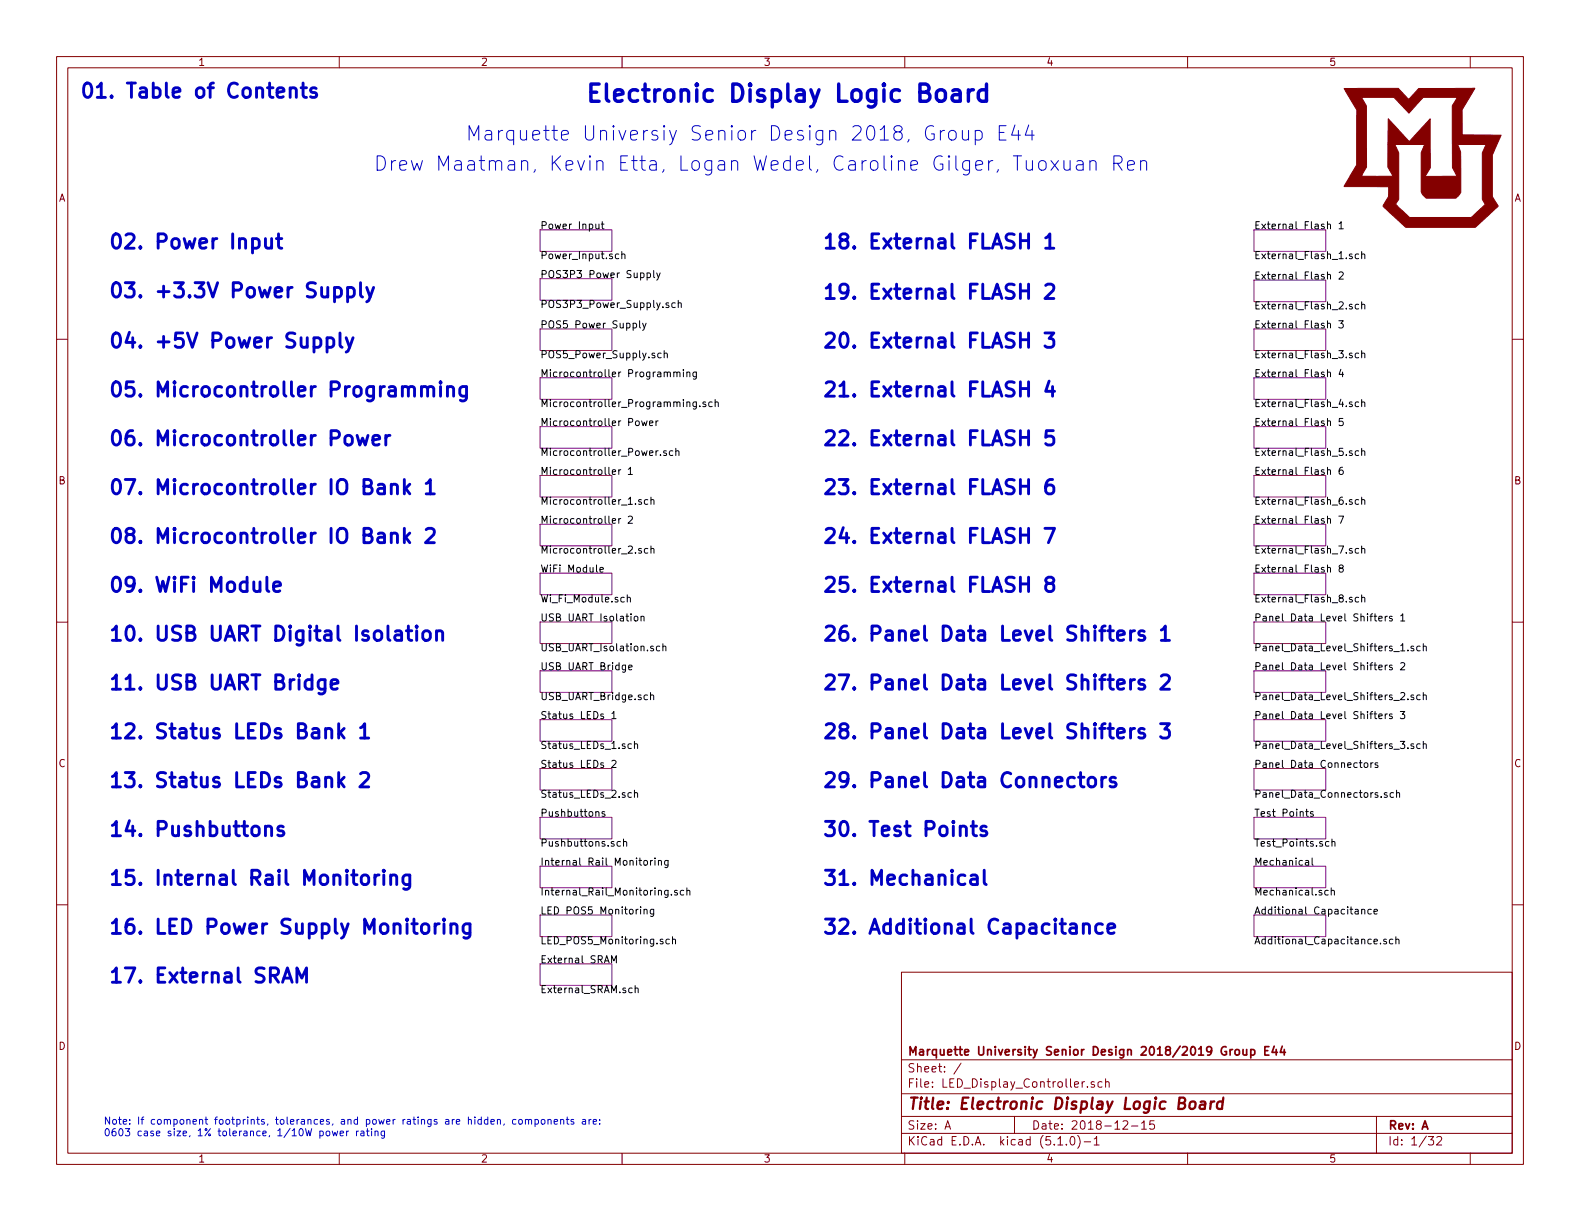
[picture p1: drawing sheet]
<svg xmlns="http://www.w3.org/2000/svg" width="279mm" height="216mm" viewBox="0 0 279 216" stroke-linecap="round" stroke-linejoin="round" font-family="sans-serif">
<g fill="none" stroke="#840000" stroke-width=".18">
<path d="M10 10h259.4v195.9h-259.4zM12 12h255.4v191.9h-255.4zM60 10v2M110 10v2M160 10v2M210 10v2M260 10v2M10 60h2M267.4 60h2M10 110h2M267.4 110h2M10 160h2"/>
<path d="M267.4 160h2M159.4 171.9h108v32h-108zM159.4 197.4h108M159.4 193.4h108M159.4 187.4h108M167.1 199.7l.5-1.5 .5 1.5M167.2 199.2h.8M170 188l-1.3 1.9M179.4 197.4v3M191.8 191.3l-.4 .2M192.3 192.1v.2M193.5 191.3h-.4l-.2 .2 .1 .2 .5 .1v.4h-.6"/>
<path d="M194.9 191.3h-.5l-.2 .2v.6l.2 .2 .5-.1M195.5 191.4l.2-.1h.4v1M195.5 190.8v1.5M198.6 198.3l.2-.1h.4l.2 .4-.9 1.1h.9M200.1 199.1h1.1M201.9 198.6l.4-.4v1.5M201.9 199.7h.8M204.1 198.2h-.7l-.1 .7 .2-.1h.5l.2 .2-.1 .5-.2 .2-.6-.2M243.4 197.4v6.5M60 203.9v2M110 203.9v2M159.4 200.4h108"/>
<path d="M160 203.9v2M187.1 202.5h.8M188.6 202.3v.2M189.4 201.1l.3-.1a.94 .94 0 0 1 0 1.5 .82 .82 0 0 1-.3-1.4zM190.6 200.8a1.71 1.71 0 0 1 0 2.2M191.7 201.9h1.2M193.5 201.4l.4-.4v1.5M193.5 202.5h.9M210 203.9v2M252.6 201h.9l-.5 .5 .4 .2v.6l-.2 .2-.6-.2M254.1 201.1l.2-.1h.4l.2 .4-.9 1.1h.9M260 203.9v2"/>
</g>
<path d="M210.5 194.9a.53 .53 0 0 1 .5-.2 .53 .53 0 0 1 .4 .4v.6a.54 .54 0 0 1-.6 .4 .54 .54 0 0 1-.5-.4zM212.3 194.8h.8l-.1 1.3M213.1 195.2l-.7 .1a.4 .4 0 0 0-.3 .4 .4 .4 0 0 0 .3 .4l.6-.1M214.1 194.8l-.1 1.3M214.7 194.8a.55 .55 0 0 0-.6 .3M216.2 194.8a.68 .68 0 0 0-1 .3v.8l.3 .2 .6-.1M216.3 194.1l-.2 2" fill="none" stroke="#840000" stroke-width=".41"/>
<path d="M218 185.6l-.5 .3M218.5 185.7l.2-.1 .4 .1v.7l-.2 .2-.4-.2zM219.8 185.6v.8a.37 .37 0 0 0 .6 0M220.4 185.6v1M221.2 185.6h.4l.3 .3-.1 .5-.2 .2-.4-.1M221.2 185.6v1.5M223.7 185.8h.5M224.4 185.1h-.7v1.5h.7M225.3 185l-.4 1.1h1M225.7 185.6v1M226.7 185l-.3 1.1h.9M227.1 185.6v1" fill="none" stroke="#840000" stroke-width=".3"/>
<g fill="none" stroke="#840084" stroke-width=".18">
<path d="M95.5 40.6h12.7v3.9h-12.7zM95.5 49.3h12.7v3.8h-12.7zM95.5 58.2h12.7v3.8h-12.7zM221.7 40.6h12.7v3.9h-12.7zM221.7 49.5h12.7v3.8h-12.7zM221.7 58.2h12.7v3.8h-12.7zM95.5 66.8h12.7v3.8h-12.7zM95.5 75.4h12.7v3.8h-12.7zM221.7 66.8h12.7v3.8h-12.7zM221.7 75.4h12.7v3.8h-12.7zM95.5 84.1h12.7v3.8h-12.7zM95.5 92.7h12.7v3.8h-12.7z"/>
<path d="M221.7 84.1h12.7v3.8h-12.7zM221.7 92.7h12.7v3.8h-12.7zM95.5 101.3h12.7v3.9h-12.7zM95.5 110h12.7v3.8h-12.7zM95.5 118.6h12.7v3.8h-12.7zM221.7 101.3h12.7v3.9h-12.7zM221.7 110h12.7v3.8h-12.7zM221.7 118.6h12.7v3.8h-12.7zM95.5 127.3h12.7v3.8h-12.7zM95.5 135.9h12.7v3.8h-12.7zM221.7 127.3h12.7v3.8h-12.7zM221.7 135.9h12.7v3.8h-12.7z"/>
<path d="M95.5 144.5h12.7v3.8h-12.7zM95.5 153.2h12.7v3.8h-12.7zM221.7 144.5h12.7v3.8h-12.7zM221.7 153.2h12.7v3.8h-12.7zM95.5 161.8h12.7v3.8h-12.7zM95.5 170.4h12.7v3.8h-12.7zM221.7 161.8h12.7v3.8h-12.7z"/>
</g>
<g fill="none" stroke="#000" stroke-width=".18">
<path d="M105.4 39.6v.8l.3 .1 .2-.2M105.9 39.6v.9M106.3 39.6h.5M106.5 39.2v1.1l.3 .2M234.7 39.8l.2-.2 .3 .1 .1 .8M236.8 39.5l.4-.3v1.3M109.4 45l-.4-.1-.2 .2 .1 .6h.5M110 45l.1-.1 .3 .1 .1 .7M110 44.5v1.2M112 57.2h.3l.3 .2-.2 .5h-.4M113.1 56.7v1.1l.2 .2M113.6 57.2l.3 .8"/>
<path d="M114.2 57.2l-.4 1.1-.2 .1M114.4 48.3h.4l.2 .2-.1 .5h-.5M114.4 48.3v1.2M115.6 47.8v1.1l.2 .2M116.1 48.3l.3 .8M116.7 48.3l-.4 1.1-.2 .1M119.4 53.6l-.4-.1-.2 .3 .1 .5h.5M119.9 53.7l.2-.2 .3 .1 .1 .8M119.9 53.1v1.3M234.7 48.6l.2-.1 .3 .1 .1 .8M234.7 57.3l.2-.1h.3l.1 .8M236.8 56.7h.7l-.4 .5 .4 .1v.5l-.2 .2-.5-.1"/>
<path d="M236.8 48.2l.5-.1 .2 .3-.7 1h.7M236.8 40.5h.7M240.3 45l-.4-.1-.3 .2 .2 .6h.5M240.3 53.8h-.4l-.3 .2 .2 .6h.5M240.8 45l.2-.1 .3 .1 .1 .7M240.8 53.9l.2-.1h.3l.1 .8M240.8 44.5v1.2M240.8 53.4v1.2M113.5 74.4l.2 .9 .2-.6 .3 .6 .2-.9M114.9 74.8l.6-.1-.1-.2-.4-.1-.1 .2v.6h.5M116 74.4v.9M116.4 74.4l-.4 .3"/>
<path d="M116.9 62.5l-.3-.1-.3 .3 .1 .5h.5M117.4 62.6l.3-.2 .2 .1 .1 .8M117.4 62v1.3M117.8 79.8l-.3-.1-.2 .2 .1 .2 .4 .1v.3h-.5M119 79.8l-.4-.1-.2 .2 .1 .6h.5M119.2 65.9l.1-.1h.3l.1 .8M119.2 65.8v.8M119.5 79.8l.2-.1 .3 .1 .1 .7M119.5 79.3v1.2M119.7 66l.2-.2h.3v.8M120.9 65.4v.1M120.9 65.8v.8"/>
<path d="M121.5 65.9l.1-.1h.3l.1 .8M121.5 65.8v.8M123.1 65.8v1.1l-.2 .2-.3-.1M123.1 65.8h-.3l-.3 .2 .2 .6h.4M123.1 71.1v1.1l-.2 .1h-.3M123.1 71.1h-.3l-.3 .2 .2 .6h.4M123.7 71.8v.1M124.8 71.1h-.3l-.2 .1 .1 .2 .4 .2v.3h-.5M125.9 71.1h-.3l-.3 .2 .2 .6h.4M126.5 71.2l.1-.1h.3l.1 .8M126.5 70.6v1.3M234.7 65.9l.2-.1h.3l.1 .8"/>
<path d="M234.7 74.5l.2-.1 .3 .1 .1 .8M237.1 65.3l-.3 .9h.8M237.4 65.8v.8M237.5 74h-.6l-.1 .6 .5-.1 .2 .2v.3l-.2 .3-.5-.2M240.3 62.5l-.4-.1-.3 .3 .2 .5h.5M240.3 71.1h-.4l-.3 .2 .2 .6h.5M240.3 79.8l-.4-.1-.3 .2 .2 .6h.5M240.8 62.6l.2-.2 .3 .1 .1 .8M240.8 71.2l.2-.1h.3l.1 .8M240.8 79.8l.2-.1 .3 .1 .1 .7M240.8 62v1.3M240.8 70.6v1.3"/>
<path d="M240.8 79.3v1.2M108.3 83.5l.6-.1-.1-.3h-.3l-.2 .1v.6h.5M109.4 83.1v.8M109.4 91.7v.8M109.8 83.1l-.4 .2M109.8 91.7l-.4 .2M111.1 83l.4-.4v1.3M111.1 91.4l.5-.1 .2 .1v.2v.2l-.8 .7h.8M111.1 83.9h.7M113.4 88.4l-.3-.1-.2 .2 .1 .2 .4 .1v.3h-.5M113.4 97h-.3l-.2 .2 .1 .1 .4 .2v.3h-.5M114.6 88.4l-.4-.1-.3 .3 .2 .5h.5"/>
<path d="M114.6 97h-.4l-.3 .2 .2 .6h.5M115.1 88.5l.2-.2 .3 .1v.8M115.1 97.1l.2-.1h.3v.8M115.1 87.9v1.3M115.1 96.5v1.3M116.8 80.4v.1M234.7 83.2l.2-.1h.3l.1 .8M234.7 91.8l.2-.1h.3l.1 .8M236.8 91.3h.8l-.5 1.2M237.4 82.6l-.4 .2-.2 .4 .1 .6 .2 .1 .3-.1 .1-.1-.1-.5-.3-.1-.3 .3M240.3 88.4l-.4-.1-.3 .3 .2 .5h.5M240.3 97h-.4l-.3 .2 .2 .6h.5"/>
<path d="M240.8 88.5l.2-.2 .3 .1 .1 .8M240.8 97.1l.2-.1h.3l.1 .8M240.8 87.9v1.3M240.8 96.5v1.3M106.1 100.7l.6-.1-.1-.2-.3-.1-.2 .2v.6h.5M110.6 117.6v1.1l-.2 .2-.3-.1M110.6 117.7l-.3-.1-.3 .2 .1 .6h.5M110.9 105.7l.2-.1 .3 .1 .1 .8M110.9 105.2v1.3M111.2 118l.6-.1-.1-.2-.3-.1-.2 .2v.6h.5M112.2 109.1l.2-.1 .4 .1v.5l-.1 .2h-.3l-.2-.1zM113.4 109.1l.1-.1h.3l.1 .8"/>
<path d="M113.4 109v.8M116.7 114.3l-.4-.1-.2 .3 .1 .5h.5M117.2 114.4l.2-.2 .3 .1 .1 .8M117.2 113.8v1.3M234.7 100.5l.2-.2 .3 .1 .1 .8M237.1 100.5l-.2-.2v-.3l.4-.1 .2 .3v.1l-.6 .2-.1 .2 .1 .3 .2 .2 .3-.1 .1-.2v-.2l-.2-.2M240.3 105.7l-.4-.1-.3 .2 .2 .6h.5M240.8 105.7l.2-.1 .3 .1 .1 .8M240.8 105.2v1.3M243 109h.5M243.2 108.5v1.1l.3 .2M243.8 109.4l.6-.1v-.3h-.4l-.2 .1 .1 .7h.5"/>
<path d="M243.8 118l.6-.1v-.2l-.4-.1-.2 .2 .1 .6h.5M245 109v.8M245 117.6v.8M245.3 109l-.3 .2M245.3 117.6l-.3 .2M246.2 109h-.3l-.2 .1v.2l.5 .1v.4h-.5M246.2 117.7l-.3-.1-.2 .2v.2l.5 .1v.3h-.5M247.7 108.9l.4-.4v1.3M247.7 117.3l.5-.1 .2 .3v.2l-.8 .7h.8M247.7 109.8h.7M249 115v.1M250 114.3l-.3-.1-.2 .2 .1 .2 .4 .1v.3h-.5"/>
<path d="M251.1 114.3l-.3-.1-.3 .3 .1 .5h.5M251.7 114.4l.2-.2 .3 .1v.8M251.7 113.8v1.3M108.2 126.2l.4-.4v1.3M108.2 134.6l.5-.2 .2 .4-.7 .9h.7M108.2 127.1h.7M111.7 131.6l-.4-.1-.3 .2 .2 .6h.5M112.2 131.6l.2-.1 .3 .1 .1 .8M112.2 131.1v1.3M112.2 139.7v1.3M115 123l.2-.1h.3l.1 .8M115 122.5v1.2"/>
<path d="M240.4 134.9h.5M240.6 134.4v1.1l.3 .2M241.3 135l.2-.1 .3 .1 .1 .5-.1 .2h-.3l-.2-.1zM242.4 134.9v.8M242.8 134.9l-.4 .2M243.6 134.9h-.3l-.1 .2v.1l.4 .2v.3h-.4M243.8 126.6l.6-.1v-.2l-.4-.1-.2 .2 .1 .6h.5M245 126.2v.9M245.3 126.2l-.3 .3M246.2 126.3l-.3-.1-.2 .2v.2l.5 .1v.3h-.5M247 139.7v1.3M247.6 125.8h.8l-.4 .5 .4 .1v.5l-.2 .2-.6-.2"/>
<path d="M249 123.6v.1M249 132.2v.2M250 122.9h-.3l-.2 .2 .1 .1 .4 .2v.3h-.5M250 131.6l-.3-.1-.2 .2 .1 .2 .4 .1v.3h-.5M251.1 122.9h-.3l-.3 .2 .1 .6h.5M251.1 131.6l-.3-.1-.3 .2 .1 .6h.5M251.7 123l.2-.1h.3v.8M251.7 131.6l.2-.1 .3 .1v.8M251.7 122.5v1.2M251.7 131.1v1.3M105.4 143.6l.1-.1 .3 .1 .1 .7M106.9 143.6l-.3-.1-.1 .2v.2l.4 .1v.3h-.4"/>
<path d="M109.7 148.8h-.4l-.2 .2 .1 .6h.5M110.3 148.9l.1-.1h.3l.1 .8M110.3 148.4v1.2M111.7 140.2h-.4l-.3 .2 .2 .5h.5M112.2 140.3l.2-.1h.3l.1 .8M113.9 152.2l.3-.1 .3 .3-.1 .5-.3 .1-.2-.1zM115 152.1v.9M115.4 152.1l-.4 .3M115.8 151.7v.1M115.8 152.1v.9M116.4 152.3l.2-.2 .3 .1 .1 .8M116.4 152.1v.9"/>
<path d="M118.1 152.1v1.1l-.2 .2-.3-.1M118.1 152.2l-.3-.1-.3 .3 .2 .5h.4M118.7 158.1v.2M119.8 157.5l-.3-.1-.2 .2v.2l.5 .1v.3h-.5M120.9 157.5l-.4-.1-.2 .3 .1 .5h.5M121.5 157.6l.1-.2 .3 .1 .1 .8M121.5 157v1.3M230.9 152.2h.5v.8M230.9 143.5h.5M231.1 143.1v1.1l.3 .1M231.4 152.5h-.4l-.2 .2 .2 .3 .4-.1M232 151.7v1.1l.2 .2"/>
<path d="M232.2 143.6l-.3-.1-.2 .2 .1 .2 .4 .1v.3h-.5M234.9 157.5l-.4-.1-.2 .3 .1 .5h.5M235 148.8h-.4l-.2 .2 .1 .6h.5M235.4 157.6l.2-.2 .3 .1 .1 .8M235.4 157v1.3M235.5 148.9l.2-.1h.3l.1 .8M235.5 148.4v1.2M245.3 140.2h-.3l-.2 .1 .1 .2 .4 .1v.3h-.5M246.4 140.2h-.4l-.2 .2 .1 .5h.5M247 140.3l.1-.1h.3l.1 .8M108.2 170.3v-1.3l.4 .9 .4-.9v1.3M112.3 174.8l.2-.1 .3 .1 .1 .7"/>
<path d="M112.3 174.3v1.2M113.9 160.9l.2-.1h.3v.8M113.9 160.8v.8M115.6 160.8v1l-.3 .3-.3-.1M115.6 160.8h-.4l-.2 .2 .1 .6h.5M118.4 166.1h-.4l-.2 .2 .1 .6h.5M118.9 166.2l.2-.1h.3l.1 .8M118.9 165.6v1.3M240.8 160.9l.2-.1h.3l.1 .8M240.8 160.8v.8M242.5 160.8h-.4l-.2 .2 .1 .6h.5M243 161.2l.6-.1-.1-.3h-.3l-.2 .2v.6h.5"/>
<path d="M244.1 166.8v.1M245.2 166.1h-.3l-.2 .1v.2l.5 .1v.4h-.5M246.3 166.1h-.4l-.2 .2 .1 .6h.5M246.8 166.2l.2-.1h.3l.1 .8M246.8 165.6v1.3"/>
</g>
<g fill="none" stroke="#0000c2" stroke-width=".51">
<path d="M51.3 15.8a.63 .63 0 0 1 1.1 .1v1.3M51.3 15.5v1.7M53.2 15.5h1M53.6 14.7v2.1l.1 .3 .5 .1M55.9 15.6a.62 .62 0 0 0-1 .3l.1 .4 .9 .2 .1 .2-.1 .4-.2 .1-.8-.1M46.9 42.2v1.3l.2 .3a.66 .66 0 0 0 .9-.2M48 42.2v1.7M48.9 42.2h.9M49.3 41.4v2.1l.1 .3 .4 .1M57.8 59.8l.7-.1 .3 .1 .2 .4v.7l-.2 .4-.3 .1-.7-.1M57.8 59.7v2.6M59.2 51l.7-.2 .5 .5v.7l-.3 .4-.2 .1-.7-.1"/>
<path d="M60.1 58.9v2.1l.1 .3 .3 .1M61.2 59.7l.6 1.7M61.5 51l.7-.2 .2 .2 .3 .3v.7l-.3 .4-.2 .1-.7-.1M61.5 50.8v2.6M62.4 59.7l-.8 2.3-.4 .3M63.8 50v2.1l.3 .4M64.8 50.8l.7 1.7M66.1 50.8l-.9 2.3-.4 .3M180.4 42.5h1.5M181.9 41.4v2.5M184.8 58.9h1.6l-.9 .9a.68 .68 0 0 1 .9 .5v.6l-.3 .4-.2 .1h-.7l-.4-.2M184.9 42.1l.3-.1 .4-.6v2.5"/>
<path d="M184.9 50.5l.4-.3h.6a.59 .59 0 0 1 .5 .8l-.1 .3-1.5 1.5h1.6M184.9 43.9h1.5M63.1 77l.5 1.7 .5-1.2 .5 1.2 .5-1.7M65.9 77.8l1.2-.2-.1-.5-.7-.1-.4 .3v1l.2 .3 .2 .1 .7-.1M68.2 77v1.7M69 77a.69 .69 0 0 0-.8 .5M75.6 68.7l.1-.2a.6 .6 0 0 1 1 .2v1.4M77.9 67.5l-.1 .1 .1 .1 .1-.1-.1-.1v.2M77.9 68.4v1.7M79.1 68.6a.63 .63 0 0 1 1.1 .1v1.4M79.1 68.4v1.7M82.5 68.4v2a.68 .68 0 0 1-1.1 .4"/>
<path d="M82.5 68.5l-.7-.1-.4 .2-.1 .2v.8l.2 .3 .3 .2 .7-.2M185.5 67.4l-.6 1.8h1.6M186.1 68.4v1.7M186.3 76.1h-1.3l-.1 1.2 .4-.2h.6l.4 .2 .1 .3-.1 .8-.4 .3h-.6l-.4-.3M69.2 85.9a.63 .63 0 0 1 1.1 .1v1.3M69.2 94.5a.63 .63 0 0 1 1.1 .1v1.4M69.2 85.6v1.7M69.2 94.3v1.7M71.5 84.8v2.5M71.5 93.4v2.6M71.7 86.4l.8 .9M71.7 95l.8 1"/>
<path d="M72.5 85.6l-1 1M72.5 94.3l-1 .9M75.4 85.5l.2-.1 .5-.6v2.5M75.4 93.6l.3-.2h.6a.59 .59 0 0 1 .5 .7l-.1 .4-1.5 1.5h1.6M75.4 87.3h1.4M184.8 93.4h1.7l-1.1 2.6M186.1 84.8a1.02 1.02 0 0 0-1.2 1.1v.9l.5 .5h.5l.4-.2 .1-.3-.1-.8a.84 .84 0 0 0-1.3 0l-.1 .2M47.2 102.1v2.1l.1 .3 .2 .1M48.4 103.7l1.2-.2-.1-.5-.7-.1-.4 .4v.9l.1 .3 .3 .1 .7-.1M71.9 111.5h.9M72.2 110.7v2.2l.1 .2 .5 .1M73.7 110.7l-.1 .1 .1 .1 .1-.1-.1-.1v.2"/>
<path d="M73.7 111.5v1.7M74.9 111.8a.69 .69 0 0 1 .7-.3 .69 .69 0 0 1 .5 .5v.8a.7 .7 0 0 1-.7 .5 .7 .7 0 0 1-.6-.5v-.8zM77.2 111.8a.63 .63 0 0 1 1.1 .1v1.3M77.2 111.5v1.7M185.4 103.1l-.5-.4a.62 .62 0 0 1 .5-.6h.5a.55 .55 0 0 1 .5 .5 .55 .55 0 0 1-.5 .5l-.7 .2-.3 .3v.5l.5 .5 .7-.1a.83 .83 0 0 0 0-1.2l-.2-.2M197.6 112.4l1.2-.3-.1-.4-.7-.2-.4 .4v1l.1 .2 .3 .1 .7-.1M199.9 111.5v1.7M200.6 111.5a.64 .64 0 0 0-.7 .5M202.3 111.7l-.6-.2-.3 .4 .1 .4 .8 .2 .2 .3-.2 .3-.2 .1-.7-.1M205.4 111.4l.4-.4 .3-.3v2.5M205.4 119.6l.3-.3h.6a.64 .64 0 0 1 .5 .7l-.1 .4-1.5 1.5h1.6M205.4 113.2h1.4"/>
<path d="M57.5 120.2v2a.71 .71 0 0 1-1.1 .4M57.5 120.3l-.8-.1-.2 .1-.2 .4v.7l.2 .3 .2 .2 .8-.2M58.5 121l1.3-.2-.2-.5-.7-.1-.4 .3v1l.2 .2 .2 .2 .7-.2M59.9 128v2.5M59.9 136.6v2.5M60.1 129.5l.8 1M60.1 138.2l.8 .9M60.9 128.8l-1 1M60.9 137.4l-1 1M63.8 128.7l.2-.1 .5-.6v2.5M63.8 136.8l.3-.2h.6a.64 .64 0 0 1 .5 .7l-.1 .4-1.5 1.4h1.6M63.8 130.5h1.4"/>
<path d="M190.7 137.4h1M191.1 136.6v2.2l.1 .2 .5 .1M192.5 137.7a.69 .69 0 0 1 .7-.3 .69 .69 0 0 1 .6 .5v.8a.7 .7 0 0 1-.7 .5 .7 .7 0 0 1-.7-.5v-.8zM194.8 137.4v1.7M195.6 137.4a.64 .64 0 0 0-.8 .5M197.3 137.6l-.7-.2-.3 .4 .1 .4 .9 .2 .1 .3-.1 .3-.3 .1-.7-.1M197.6 121l1.2-.2-.1-.5-.7-.1-.4 .3v1l.1 .2 .3 .2 .7-.2M197.6 129.6l1.2-.2-.1-.5-.7-.1-.4 .4v.9l.1 .3 .3 .1 .7-.1M199.9 120.2v1.7M199.9 128.8v1.7M200.6 120.2a.64 .64 0 0 0-.7 .5M200.6 128.8a.64 .64 0 0 0-.7 .5"/>
<path d="M202.3 120.3l-.6-.1-.3 .3 .1 .4 .8 .2 .2 .3-.2 .3-.2 .2-.7-.2M202.3 128.9l-.6-.1-.3 .4 .1 .3 .8 .3 .2 .2-.2 .4-.2 .1-.7-.1M205.2 128h1.6l-.8 .9a.72 .72 0 0 1 .8 .5v.6l-.5 .5h-.7l-.4-.2M46.9 146.3a.66 .66 0 0 1 1-.1l.1 .2v1.4M50.1 146.2l-.6-.1-.4 .3 .2 .4 .8 .2 .1 .3-.1 .4-.3 .1-.7-.1M66.3 154.7v1.7M67 154.7a.69 .69 0 0 0-.7 .5M67.9 153.9l-.2 .1 .2 .1 .1-.1-.1-.1v.2M67.9 154.7v1.7M69.1 155a.61 .61 0 0 1 1.1 .1v1.3M69.1 154.7v1.7M72.5 154.7v2.1a.71 .71 0 0 1-1.1 .3"/>
<path d="M72.5 154.8l-.8-.1-.5 .5v.7l.3 .4 .2 .1 .8-.1M171.7 154.8l.3-.1 .7 .1 .1 .3v1.3M171.7 146.1h1M172.1 145.2v2.2l.1 .3 .5 .1M172.8 155.3l-.8 .1a.49 .49 0 0 0-.4 .5 .49 .49 0 0 0 .4 .5l.8-.1M174 153.9v2.1l.1 .3 .3 .1M174.4 146.2l-.6-.1-.4 .3 .2 .4 .8 .2 .1 .3-.1 .4-.3 .1-.7-.1M50 173.7l.8-2.6 .9 2.6M50.2 172.9h1.2M52.5 173.7v-2.6l.9 1.8 .8-1.8v2.6M76.9 163.3v1.7M77.7 163.3a.69 .69 0 0 0-.8 .5"/>
<path d="M78.5 162.5l-.1 .1 .1 .1 .1-.1-.1-.1v.2M78.5 163.3v1.7M79.7 163.6a.63 .63 0 0 1 1.1 .1v1.3M79.7 163.3v1.7M83.1 163.3v2.1a.71 .71 0 0 1-1.1 .4M83.1 163.5l-.7-.2-.5 .5v.8l.2 .3 .3 .1 .7-.1M191.6 163.6a.66 .66 0 0 1 .9-.1l.2 .2v1.3M191.6 163.3v1.7M194.9 163.5l-.7-.2-.2 .2-.2 .3v.8l.2 .3 .2 .1 .7-.1M195.9 164.2l1.2-.2-.1-.5-.7-.2-.4 .4v1l.1 .2 .3 .1 .7-.1"/>
</g>
<path d="M168.5 16l.3-.1h.6l.2 .1 .2 .3v1.6M169.8 16.6l-.3 .1h-.7a.6 .6 0 0 0-.5 .6 .6 .6 0 0 0 .5 .6h.7l.3-.1M171.2 15.9v2M172.1 15.9a.82 .82 0 0 0-.9 .6M174.4 16l-.2-.1h-.6l-.3 .1-.3 .5v.8l.3 .5 .3 .1h.6l.2-.1M174.4 14.9v3" fill="none" stroke="#0000c2" stroke-width=".61"/>
<g fill="none" stroke="#0000c2" stroke-width=".18">
<path d="M166.3 23.1v1.7M167 23.1a.69 .69 0 0 0-.7 .4M167.9 23.3a.69 .69 0 0 1 .6-.2 .69 .69 0 0 1 .6 .4v.8a.7 .7 0 0 1-.7 .5 .7 .7 0 0 1-.7-.5v-.8zM170.2 23.1l.1 1.5a.7 .7 0 0 0 1-.1M171.3 23.1v1.7M172.5 23.2l.7-.1 .5 .4v.8l-.3 .3-.2 .2-.7-.2M172.5 23.1v2.5M176.7 23.4h.8M177.9 22.2h-1.2v2.6h1.2M179.5 22.1l-.6 1.8h1.5M180.1 23.1v1.7M181.5 28.4v1.3l.1 .3a.66 .66 0 0 0 1-.2"/>
<path d="M181.9 22.1l-.6 1.8h1.6M182.5 23.1v1.7M182.6 28.4v1.7M183.8 28.7a.67 .67 0 0 1 .7-.3 .67 .67 0 0 1 .5 .5v.7a.68 .68 0 0 1-.7 .5 .68 .68 0 0 1-.6-.5v-.7zM185.9 28.4l1.3 1.7M187.2 28.4l-1.3 1.7M188.1 28.4v1.3l.2 .3a.66 .66 0 0 0 .9-.2M189.2 28.4v1.7M190.4 28.5l.3-.1 .7 .1 .1 .3v1.3M191.5 29l-.2 .1h-.6a.5 .5 0 0 0-.4 .5 .5 .5 0 0 0 .4 .5h.6l.2-.1M192.7 28.7a.63 .63 0 0 1 1.1 .1v1.3M192.7 28.4v1.7"/>
<path d="M197 28.9h.9a.68 .68 0 0 0 .5-.7 .68 .68 0 0 0-.5-.6h-.9v2.5M197.6 28.9l.8 1.2M199.4 29.2l1.2-.2-.1-.5-.8-.1-.3 .4v.9l.1 .3 .2 .1 .8-.1M201.7 28.7a.61 .61 0 0 1 1.1 .1v1.3M201.7 28.4v1.7M58.8 200l.2 .8 .2-.6 .3 .6 .2-.8M61.3 200v.8M61.6 200l-.3 .2M63 200v.8M63.4 200l-.4 .2M64.8 200h.5M65 199.6v1.1l.3 .1"/>
<path d="M65.7 200v.8M66.3 200v.8M68 200l-.1 1.1-.1 .2-.3-.1M89.2 198.7l-.1 .3M91.2 198l-.3-.1-.3 .3 .1 .5h.5M91.8 198l.3-.1 .3 .3-.1 .5-.4 .1-.1-.1zM92.9 198.1l.2-.2 .3 .1 .1 .8M92.9 197.9v.9M93.5 198.1l.1-.2 .4 .1v.8M94.6 198l.4-.1 .2 .3-.1 .5h-.5M94.6 197.9v1.3M95.8 198l.3-.1 .2 .2 .1 .5-.2 .1-.3 .1-.1-.1z"/>
<path d="M96.9 198.1l.2-.2 .3 .1 .1 .8M96.9 197.9v.9M98 198.3l.6-.1v-.2l-.4-.1-.2 .2 .1 .6h.5M99.1 198.1l.2-.2 .3 .1 .1 .8M99.1 197.9v.9M100.1 197.9h.5M100.3 197.5v1.1l.3 .2M101.4 198l-.3-.1-.1 .2v.2l.4 .1v.3h-.4M103 198h.5l.1 .8M103.6 198.2l-.5 .1-.2 .2 .1 .2h.6M104.2 197.9v.9M104.5 197.9l-.3 .3"/>
<path d="M104.9 198.3l.6-.1-.1-.2-.3-.1-.2 .2 .1 .6h.4M106 198.7v.1M106 198v.1M57.8 200.1l.3-.1 .2 .1-.1 .7h-.3l-.2-.2zM60.1 200.4l.7-.1-.1-.2-.4-.1-.2 .2 .1 .6h.5M63.8 200.1h.5l.1 .7M64.4 200.3l-.4 .1-.2 .1v.3h.6M66.3 200.1l.2-.1 .3 .1 .1 .7M68 200.1l-.4-.1-.2 .2 .1 .6h.5"/>
</g>
<path d="M237.7 15.6h9.6l1.8 2 1.8-2h9.9l-2.3 3.8 .1 4.5h6.9l-1.6 3.5v7.4l1 1.6-4 3.8h-12.3l-4-3.8 .9-1.6 .1-1.8h-7.9l1.1-1.9h7.5l-.9-1.6v-3.9h1.3l.6 1.4v8.3l-.5 .8 2.5 2.4h10.9l2.5-2.4-.6-.8v-8.3l.7-1.4h-5l.5 1.3v7.1l-.9 1.1h-5.2l-.7-.7-.2-.5v-6.9l.6-1.4h-6.5l.1-4.6 3.7 4 3.7-4v8.7l-.9 1.5 5.7-.1-.9-1.4v-11l.9-1.5h-6l-2.6 2.8-2.6-2.8h-5.7l.8 1.5 .1 10.8-1 1.6h-1.9l1.1-1.9v-9.8z" fill="#840000" stroke="#840000" stroke-width=".18"/>
<text font-size="4.2" fill="#0000c2" x="103.4" y="18.1">Electronic Display Logic Board</text>
<g font-size="3.5" fill="#0000c2">
<text x="14" y="17.3">01. Table of Contents</text>
<text x="82.3" y="24.9">Marquette Universiy Senior Design 2018, Group E44</text>
<text x="66" y="30.2">Drew Maatman, Kevin Etta, Logan Wedel, Caroline Gilger, Tuoxuan Ren</text>
<text x="19" y="44">02. Power Input</text>
<text x="145.3" y="44">18. External FLASH 1</text>
<text x="19" y="52.7">03. +3.3V Power Supply</text>
<text x="145.3" y="52.9">19. External FLASH 2</text>
<text x="19" y="61.5">04. +5V Power Supply</text>
<text x="145.3" y="61.5">20. External FLASH 3</text>
<text x="19" y="70.2">05. Microcontroller Programming</text>
<text x="145.3" y="70.2">21. External FLASH 4</text>
<text x="19" y="78.8">06. Microcontroller Power</text>
<text x="145.3" y="78.8">22. External FLASH 5</text>
<text x="19" y="87.5">07. Microcontroller IO Bank 1</text>
<text x="145.3" y="87.5">23. External FLASH 6</text>
<text x="19" y="96.1">08. Microcontroller IO Bank 2</text>
<text x="145.3" y="96.1">24. External FLASH 7</text>
<text x="19" y="104.7">09. WiFi Module</text>
<text x="145.3" y="104.7">25. External FLASH 8</text>
<text x="19" y="113.4">10. USB UART Digital Isolation</text>
<text x="145.3" y="113.4">26. Panel Data Level Shifters 1</text>
<text x="19" y="122">11. USB UART Bridge</text>
<text x="145.3" y="122">27. Panel Data Level Shifters 2</text>
<text x="19" y="130.6">12. Status LEDs Bank 1</text>
<text x="145.3" y="130.6">28. Panel Data Level Shifters 3</text>
<text x="19" y="139.3">13. Status LEDs Bank 2</text>
<text x="145.3" y="139.3">29. Panel Data Connectors</text>
<text x="19" y="147.9">14. Pushbuttons</text>
<text x="145.3" y="147.9">30. Test Points</text>
<text x="19" y="156.5">15. Internal Rail Monitoring</text>
<text x="145.3" y="156.5">31. Mechanical</text>
<text x="19" y="165.2">16. LED Power Supply Monitoring</text>
<text x="145.3" y="165.2">32. Additional Capacitance</text>
<text x="19" y="173.8">17. External SRAM</text>
</g>
<text font-size="2.8" fill="#840000" x="160.4" y="196.2">Title: Electronic Display Logic Board</text>
<g font-size="2.1" fill="#840000">
<text x="160.4" y="189.6">Sheet: /</text>
<text x="160.4" y="186.6">Marquette University Senior Design 2018/2019 Group E44</text>
<text x="160.4" y="192.3">File: LED_Display_Controller.sch</text>
<text x="160.4" y="202.5">KiCad E.D.A. kicad (5.1.0)-1</text>
<text x="160.4" y="199.7">Size: A</text>
<text x="182.4" y="199.7">Date: 2018-12-15</text>
<text x="245.4" y="199.7">Rev: A</text>
<text x="245.4" y="202.5">Id: 1/32</text>
</g>
<g font-size="1.8" fill="#840000">
<text x="35" y="11.6">1</text>
<text x="85" y="11.6">2</text>
<text x="135" y="11.6">3</text>
<text x="185" y="11.6">4</text>
<text x="235" y="11.6">5</text>
<text x="10.4" y="35.6">A</text>
<text x="267.8" y="35.6">A</text>
<text x="10.4" y="85.6">B</text>
<text x="267.8" y="85.6">B</text>
<text x="10.4" y="135.6">C</text>
<text x="267.8" y="135.6">C</text>
<text x="10.4" y="185.6">D</text>
<text x="267.8" y="185.6">D</text>
<text x="35" y="205.5">1</text>
<text x="85" y="205.5">2</text>
<text x="135" y="205.5">3</text>
<text x="185" y="205.5">4</text>
<text x="235" y="205.5">5</text>
</g>
<g font-size="1.8">
<text x="95.5" y="40.5">Power Input</text>
<text x="221.7" y="40.5">External Flash 1</text>
<text x="95.5" y="45.8">Power_Input.sch</text>
<text x="221.7" y="45.8">External_Flash_1.sch</text>
<text x="95.5" y="49.2">POS3P3 Power Supply</text>
<text x="221.7" y="49.4">External Flash 2</text>
<text x="95.5" y="54.5">POS3P3_Power_Supply.sch</text>
<text x="95.5" y="58.1">POS5 Power Supply</text>
<text x="221.7" y="54.7">External_Flash_2.sch</text>
<text x="221.7" y="58.1">External Flash 3</text>
<text x="95.5" y="63.3">POS5_Power_Supply.sch</text>
<text x="221.7" y="63.3">External_Flash_3.sch</text>
<text x="95.5" y="66.7">Microcontroller Programming</text>
<text x="95.5" y="72">Microcontroller_Programming.sch</text>
<text x="221.7" y="66.7">External Flash 4</text>
<text x="221.7" y="72">External_Flash_4.sch</text>
<text x="95.5" y="75.3">Microcontroller Power</text>
<text x="221.7" y="75.3">External Flash 5</text>
<text x="95.5" y="80.6">Microcontroller_Power.sch</text>
<text x="95.5" y="84">Microcontroller 1</text>
<text x="221.7" y="80.6">External_Flash_5.sch</text>
<text x="221.7" y="84">External Flash 6</text>
<text x="95.5" y="89.3">Microcontroller_1.sch</text>
<text x="221.7" y="89.3">External_Flash_6.sch</text>
<text x="95.5" y="92.6">Microcontroller 2</text>
<text x="221.7" y="92.6">External Flash 7</text>
<text x="95.5" y="97.9">Microcontroller_2.sch</text>
<text x="95.5" y="101.2">WiFi Module</text>
<text x="221.7" y="97.9">External_Flash_7.sch</text>
<text x="221.7" y="101.2">External Flash 8</text>
<text x="95.5" y="106.5">Wi_Fi_Module.sch</text>
<text x="221.7" y="106.5">External_Flash_8.sch</text>
<text x="95.5" y="109.9">USB UART Isolation</text>
<text x="221.7" y="109.9">Panel Data Level Shifters 1</text>
<text x="95.5" y="115.2">USB_UART_Isolation.sch</text>
<text x="95.5" y="118.5">USB UART Bridge</text>
<text x="221.7" y="115.2">Panel_Data_Level_Shifters_1.sch</text>
<text x="221.7" y="118.5">Panel Data Level Shifters 2</text>
<text x="95.5" y="123.8">USB_UART_Bridge.sch</text>
<text x="221.7" y="123.8">Panel_Data_Level_Shifters_2.sch</text>
<text x="95.5" y="127.2">Status LEDs 1</text>
<text x="221.7" y="127.2">Panel Data Level Shifters 3</text>
<text x="95.5" y="132.4">Status_LEDs_1.sch</text>
<text x="95.5" y="135.8">Status LEDs 2</text>
<text x="221.7" y="132.4">Panel_Data_Level_Shifters_3.sch</text>
<text x="221.7" y="135.8">Panel Data Connectors</text>
<text x="95.5" y="141.1">Status_LEDs_2.sch</text>
<text x="221.7" y="141.1">Panel_Data_Connectors.sch</text>
<text x="95.5" y="144.4">Pushbuttons</text>
<text x="95.5" y="149.7">Pushbuttons.sch</text>
<text x="221.7" y="144.4">Test Points</text>
<text x="221.7" y="149.7">Test_Points.sch</text>
<text x="95.5" y="153.1">Internal Rail Monitoring</text>
<text x="221.7" y="153.1">Mechanical</text>
<text x="95.5" y="158.3">Internal_Rail_Monitoring.sch</text>
<text x="95.5" y="161.7">LED POS5 Monitoring</text>
<text x="221.7" y="158.3">Mechanical.sch</text>
<text x="221.7" y="161.7">Additional Capacitance</text>
<text x="95.5" y="167">LED_POS5_Monitoring.sch</text>
<text x="221.7" y="167">Additional_Capacitance.sch</text>
<text x="95.5" y="170.3">External SRAM</text>
<text x="95.5" y="175.6">External_SRAM.sch</text>
</g>
<g font-size="1.8" fill="#0000c2">
<text x="18.3" y="198.9">Note: If component footprints, tolerances, and power ratings are hidden, components are:</text>
<text x="18.3" y="200.9">0603 case size, 1% tolerance, 1/10W power rating</text>
</g>
</svg>
